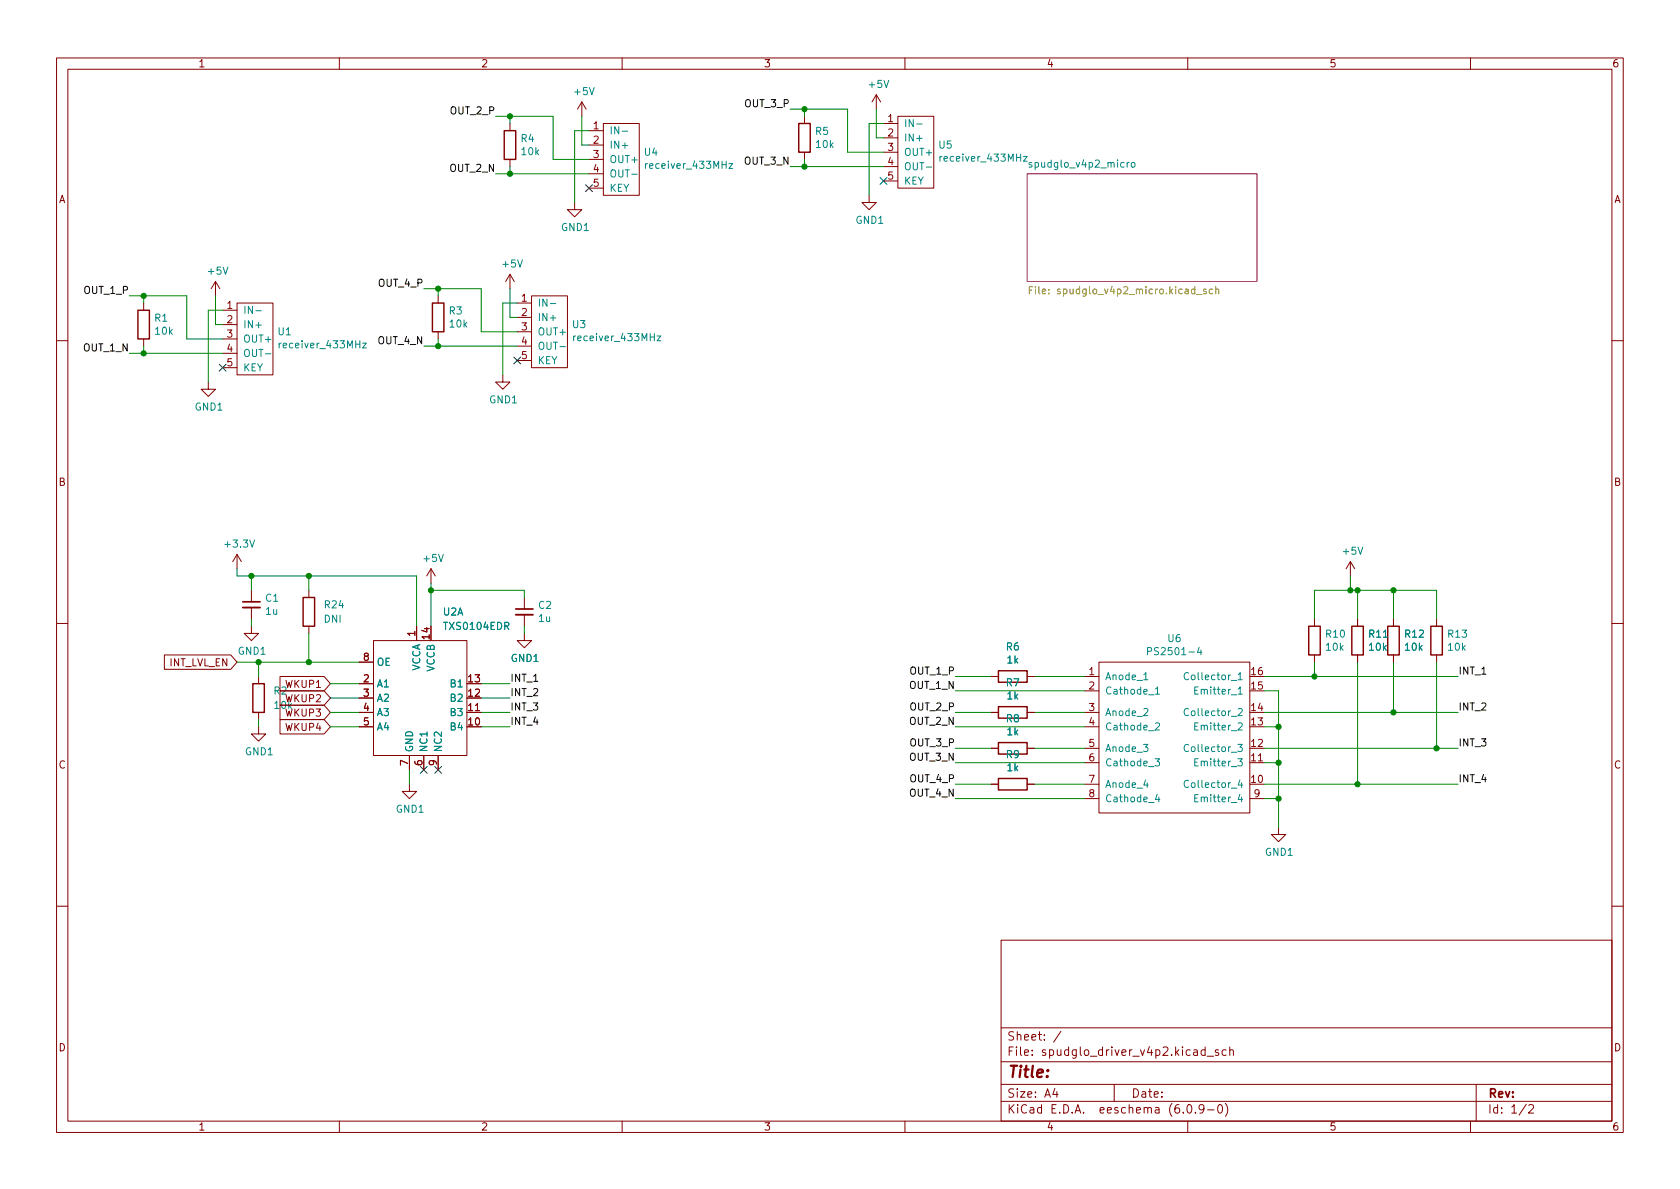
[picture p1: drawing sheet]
<svg xmlns="http://www.w3.org/2000/svg" width="297mm" height="210mm" viewBox="0 0 297 210" stroke-linecap="round" stroke-linejoin="round" font-family="sans-serif">
<g fill="none" stroke="#840000" stroke-width=".18">
<path d="M10 10.2h277v190.1h-277zM12 12.2h273v186.1h-273zM60 10.2v2M102.9 18l-.8 1.3M102.9 18v2.6M102.9 18l.7 1.3M110 10.2v2M154.9 16.8l-.7 1.2M154.9 16.8v2.5M154.9 16.8l.8 1.2M160 10.2v2M210 10.2v2"/>
<path d="M260 10.2v2M90.2 21.8v1.3M90.2 28.2v1.3M101.6 35.8v1.3h1.3l-1.3 1.2-1.3-1.2h1.3M104.1 23.1h2.6M104.1 25.6h2.6M104.1 28.2h2.6M104.1 30.7h2.6M104.1 33.3h2.6M106.7 21.8h6.3v12.7h-6.3zM142.2 20.6v1.2M142.2 26.9v1.3"/>
<path d="M153.7 34.5v1.3h1.2l-1.2 1.3-1.3-1.3h1.3M156.2 21.8h2.5M156.2 24.4h2.5M156.2 26.9h2.5M156.2 29.5h2.5M156.2 32h2.5M158.7 20.6h6.4v12.7h-6.4zM25.4 53.6v1.3M25.4 59.9v1.3M38.1 49.8l-.8 1.2M38.1 49.8v2.5M38.1 49.8l.8 1.2"/>
<path d="M39.4 54.9h2.5M39.4 57.4h2.5M39.4 59.9h2.5M41.9 53.6h6.4v12.7h-6.4zM77.5 52.3v1.3M77.5 58.7v1.2M90.2 48.5v2.5M90.2 48.5l-.8 1.3M90.2 48.5l.7 1.3M91.4 53.6h2.6M91.4 56.1h2.6M91.4 58.7h2.6"/>
<path d="M94 52.3h6.3v12.7h-6.3zM10 60.2h2M36.8 67.6v1.2h1.3l-1.3 1.3-1.2-1.3h1.2M39.4 62.5h2.5M39.4 65h2.5M88.9 66.3v1.3h1.3l-1.3 1.2-1.3-1.2h1.3M91.4 61.2h2.6M91.4 63.7h2.6M285 60.2h2M41.9 98l-.8 1.3M41.9 98v2.6M41.9 98l.8 1.3"/>
<path d="M238.8 99.3l-.8 1.3M238.8 99.3v2.5M238.8 99.3l.7 1.3M10 110.2h2M29.1 115.8h11.7l1.1 1.3-1.1 1.3h-11.7zM44.4 110.7v1.3h1.3l-1.3 1.3-1.2-1.3h1.2M44.4 104.4v2M44.4 107.4v2.1M45.7 119.6v1.3M49.5 119.6h7.8l1.1 1.3-1.1 1.3h-7.8zM54.6 104.4v1.3M54.6 110.7v1.3"/>
<path d="M63.5 117.1h2.5M66 113.3h16.5v20.3h-16.5zM73.7 110.7v2.6M76.2 100.6l-.8 1.2M76.2 100.6v2.5M76.2 100.6l.8 1.2M92.7 112v1.3h1.3l-1.3 1.2-1.3-1.2h1.3M92.7 105.7v2M92.7 108.7v2M175.3 119.6h1.2M181.6 119.6h1.3M191.8 119.6h2.5"/>
<path d="M194.3 117.1h26.7v26.7h-26.7zM232.4 109.5v1.2M232.4 115.8v1.3M240 109.5v1.2M240 115.8v1.3M246.4 109.5v1.2M246.4 115.8v1.3M254 109.5v1.2M254 115.8v1.3M285 110.2h2M45.7 128.5v1.3h1.3l-1.3 1.3-1.3-1.3h1.3M45.7 126v1.2"/>
<path d="M49.5 122.2h7.8l1.1 1.2-1.1 1.3h-7.8zM49.5 124.7h7.8l1.1 1.3-1.1 1.2h-7.8zM49.5 127.2h7.8l1.1 1.3-1.1 1.3h-7.8zM63.5 126h2.5M63.5 120.9h2.5M63.5 123.4h2.5M63.5 128.5h2.5M72.4 138.7v1.2h1.3l-1.3 1.3-1.3-1.3h1.3M72.4 133.6v2.5M74.9 133.6v2.5M77.5 133.6v2.5M82.5 126h2.6"/>
<path d="M175.3 126h1.2M175.3 132.3h1.2M175.3 138.7h1.2M181.6 126h1.3M181.6 132.3h1.3M181.6 138.7h1.3M191.8 126h2.5M191.8 128.5h2.5M191.8 134.9h2.5M191.8 122.2h2.5M191.8 132.3h2.5M191.8 138.7h2.5"/>
<path d="M221 134.9h2.5M191.8 141.2h2.5M221 141.2h2.5M226.1 146.3v1.3h1.2l-1.2 1.2-1.3-1.2h1.3M10 160.2h2M177 166.3h108v32h-108zM285 160.2h2M60 198.3v2M110 198.3v2M160 198.3v2M177 194.8h108M177 191.8h108"/>
<path d="M177 187.8h108M177 181.8h108M186.5 192.5l-.4 1h1M186.9 193v1M187.6 182.4l-1.3 1.9M197 191.8v3M210 198.3v2M210.1 195.4l.1-.1a.81 .81 0 0 1 .6 .7 .81 .81 0 0 1-.3 .8h-.1a.81 .81 0 0 1-.6-.6 .81 .81 0 0 1 .3-.8zM211.4 196.7v.1M212.9 196l-.3 .3-.5-.1-.1-.2 .1-.6 .5-.1 .2 .2a.99 .99 0 0 1-.4 1.3h-.3M213.1 185.7l-.5-.1-.2 .3v.4l.1 .3h.6M213.1 185.1v1.5"/>
<path d="M213.4 186.8h1.2M213.5 196.3h1.1M215.4 185.7l-.3-.1-.2 .2v.3l.5 .1v.4h-.5M215.5 195.4l.1-.1a.81 .81 0 0 1 .6 .7 .81 .81 0 0 1-.3 .8h-.1a.81 .81 0 0 1-.6-.6 .81 .81 0 0 1 .3-.8zM216.6 195.1a1.72 1.72 0 0 1 0 2.3M216.8 185.7l-.4-.1-.3 .3v.4l.1 .3h.6M217.4 185.8l.2-.2 .4 .1 .1 .9M217.4 185.1v1.5M260 198.3v2M261 191.8v6.5M269.9 195.3l-1.3 1.9M270.3 195.5l.6-.2 .2 .2 .1 .3-1 1h1"/>
</g>
<path d="M181.6 30.7h40.6v19.1h-40.6z" fill="#fff" stroke="#fff" stroke-width=".18"/>
<path d="M181.6 30.7h40.6v19.1h-40.6z" fill="none" stroke="#840084" stroke-width=".18"/>
<g fill="none" stroke="#008484" stroke-width=".18">
<path d="M110 23.2h1M111.7 30.8h1M128.9 28.9h.6l-.6 .9h.6M162.1 21.9h.9M163.8 29.5h.9M180.9 27.7h.7l-.7 .8h.7M199.7 28.7l-.4 .3M200.1 28.8l.2-.1 .3 .1 .1 .5-.1 .2-.3 .1-.2-.2zM45.2 54.9h1M97.3 53.7h1M116.2 59.4h.6l-.6 .9h.6M46.9 62.6h1"/>
<path d="M64.1 60.7h.7l-.7 .8h.7M99 61.3h1M202.9 115.2l.6-.1 .1-.2v-.3l-.7-.1v1.3M210.2 119.1a.6 .6 0 0 0-.9 .4 .6 .6 0 0 0 .6 .7l.3-.1M212 114.5l-.3 .9h.8M212.3 114.9v.9M202.2 125.4l.5-.1 .3 .3-.8 1h.8M202.2 120.2h.8M202.5 137.9l-.3 .9h.8M204.2 134.2h.8l-.4 .5 .4 .1v.5l-.2 .1-.6-.1M204.3 121.8l.4-.3v1.2M204.3 127.9l.5-.1 .2 .4-.8 .9h.8"/>
<path d="M204.3 122.7h.7M210.2 138.1a.6 .6 0 0 0-.9 .4 .6 .6 0 0 0 .6 .8l.3-.2M210.2 131.8a.6 .6 0 0 0-.9 .4 .6 .6 0 0 0 .6 .7l.3-.1M210.2 125.4a.6 .6 0 0 0-.9 .4 .6 .6 0 0 0 .6 .8l.3-.2M211.2 134.8h.5M211.2 128.4h.5M211.2 122.1h.5M211.8 134.2h-.6v1.2h.6M211.8 127.8h-.6v1.3h.6M211.8 121.5h-.6v1.2h.6M218.9 120.2h.7M204.6 140.5l-.3 .9h.8"/>
<path d="M204.9 140.9v.9M211.2 141.1h.5M211.8 140.5h-.6v1.3h.6"/>
</g>
<path d="M182 51.3h.4M182.6 50.7h-.6v1.3M211.6 52.1h.9M213.3 51.2l-.3-.1-.2 .2v.2l.5 .1v.3h-.5M214.4 51.2l-.4-.1-.2 .3 .1 .5h.5M215 51.2l.1-.1 .3 .1 .1 .8M215 50.7v1.3" fill="none" stroke="#848400" stroke-width=".18"/>
<g fill="none" stroke="#840000" stroke-width=".25">
<path d="M89.2 23.1h2v5.1h-2zM141.2 21.8h2.1v5.1h-2.1zM24.4 54.9h2v5h-2zM76.5 53.6h2v5.1h-2zM53.6 105.7h2v5h-2zM176.5 118.6h5.1v2h-5.1zM231.4 110.7h2v5.1h-2zM239 110.7h2v5.1h-2zM245.4 110.7h2v5.1h-2zM253 110.7h2v5.1h-2zM44.7 120.9h2v5.1h-2zM176.5 125h5.1v2h-5.1z"/>
<path d="M176.5 131.3h5.1v2h-5.1zM176.5 137.7h5.1v2h-5.1z"/>
</g>
<path d="M42.9 107.4h3.1M91.2 108.7h3" fill="none" stroke="#840000" stroke-width=".33"/>
<path d="M42.9 106.4h3.1M91.2 107.7h3" fill="none" stroke="#840000" stroke-width=".3"/>
<g fill="none" stroke="#008400" stroke-width=".18">
<path d="M139.7 19.3h10.2v7.6h6.3M142.2 19.3v1.3M154.9 19.3v5.1h1.3M87.6 20.6h10.2v7.6h6.3M87.6 30.7h16.5M90.2 20.6v1.2M90.2 29.5v1.2M102.9 20.6v5h1.2M104.1 23.1h-2.5v12.7M139.7 29.5h16.5M142.2 28.2v1.3M156.2 21.8h-2.5v12.7"/>
<path d="M22.9 52.3h10.1v7.6h6.4M25.4 52.3v1.3M38.1 52.3v5.1h1.3M39.4 54.9h-2.6v12.7M74.9 51h10.2v7.7h6.3M77.5 51v1.3M77.5 59.9v1.3M90.2 51v5.1h1.2M91.4 53.6h-2.5v12.7M22.9 62.5h16.5M25.4 61.2v1.3M74.9 61.2h16.5"/>
<path d="M41.9 100.6v1.2h31.8v8.9M41.9 117.1h21.6M44.4 101.8v2.6M44.4 109.5v1.2M45.7 117.1v2.5M54.6 101.8v2.6M54.6 112v5.1M76.2 104.4h16.5v1.3M76.2 103.1v7.6M92.7 110.7v1.3M168.9 119.6h6.4M182.9 119.6h8.9"/>
<path d="M223.5 119.6h34.3M232.4 109.5v-5.1h21.6v5.1M232.4 117.1v2.5M238.8 101.8v2.6M240 104.4v5.1M240 117.1v21.6M246.4 104.4v5.1M246.4 117.1v8.9M254 117.1v15.2M45.7 127.2v1.3M58.4 126h5.1M58.4 128.5h5.1"/>
<path d="M58.4 123.4h5.1M58.4 120.9h5.1M72.4 136.1v2.6M85.1 126h5.1M85.1 128.5h5.1M85.1 123.4h5.1M85.1 120.9h5.1M168.9 138.7h6.4M168.9 132.3h6.4M168.9 126h6.4M168.9 134.9h22.9M168.9 128.5h22.9"/>
<path d="M168.9 122.2h22.9M182.9 138.7h8.9M182.9 132.3h8.9M182.9 126h8.9M223.5 138.7h34.3M223.5 132.3h34.3M223.5 126h34.3M223.5 122.2h2.6v24.1M223.5 134.9h2.6M223.5 128.5h2.6M168.9 141.2h22.9M223.5 141.2h2.6"/>
</g>
<path d="M103.5 32.7l1.2 1.2M104.7 32.7l-1.2 1.2M155.6 31.4l1.2 1.2M156.8 31.4l-1.2 1.2M38.8 64.4l1.2 1.2M40 64.4l-1.2 1.2M90.8 63.1l1.2 1.3M92 63.1l-1.2 1.3M74.3 135.5l1.2 1.2M75.5 135.5l-1.2 1.2M76.9 135.5l1.2 1.2M78.1 135.5l-1.2 1.2" fill="none" stroke="#000084" stroke-width=".18"/>
<g fill="#008400" stroke="#008400" stroke-width=".18">
<circle cx="142.2" cy="29.5" r=".46"/>
<circle cx="142.2" cy="19.3" r=".46"/>
<circle cx="90.2" cy="20.6" r=".46"/>
<circle cx="77.5" cy="51" r=".46"/>
<circle cx="90.2" cy="30.7" r=".46"/>
<circle cx="77.5" cy="61.2" r=".46"/>
<circle cx="25.4" cy="52.3" r=".46"/>
<circle cx="232.4" cy="119.6" r=".46"/>
<circle cx="238.8" cy="104.4" r=".46"/>
<circle cx="240" cy="138.7" r=".46"/>
<circle cx="246.4" cy="126" r=".46"/>
<circle cx="240" cy="104.4" r=".46"/>
<circle cx="246.4" cy="104.4" r=".46"/>
<circle cx="226.1" cy="141.2" r=".46"/>
<circle cx="254" cy="132.3" r=".46"/>
<circle cx="226.1" cy="134.9" r=".46"/>
<circle cx="226.1" cy="128.5" r=".46"/>
<circle cx="44.4" cy="101.8" r=".46"/>
<circle cx="25.4" cy="62.5" r=".46"/>
<circle cx="54.6" cy="101.8" r=".46"/>
<circle cx="45.7" cy="117.1" r=".46"/>
<circle cx="54.6" cy="117.1" r=".46"/>
<circle cx="76.2" cy="104.4" r=".46"/>
</g>
<text font-size="2.8" fill="#840000" x="178" y="190.6">Title:</text>
<g font-size="2.1" fill="#840000">
<text x="178" y="184">Sheet: /</text>
<text x="178" y="186.7">File: spudglo_driver_v4p2.kicad_sch</text>
<text x="178" y="196.9">KiCad E.D.A. eeschema (6.0.9-0)</text>
<text x="178" y="194.1">Size: A4</text>
<text x="200" y="194.1">Date:</text>
<text x="263" y="194.1">Rev:</text>
<text x="263" y="196.9">Id: 1/2</text>
</g>
<g font-size="1.8" fill="#840000">
<text x="35" y="11.9">1</text>
<text x="85" y="11.9">2</text>
<text x="135" y="11.9">3</text>
<text x="185" y="11.9">4</text>
<text x="235" y="11.9">5</text>
<text x="285" y="11.9">6</text>
<text x="104.9" y="22.9">1</text>
<text x="157" y="21.6">1</text>
<text x="104.9" y="25.4">2</text>
<text x="104.9" y="27.9">3</text>
<text x="157" y="24.1">2</text>
<text x="157" y="26.7">3</text>
<text x="157" y="29.2">4</text>
<text x="10.3" y="35.9">A</text>
<text x="104.9" y="30.5">4</text>
<text x="104.9" y="33">5</text>
<text x="157" y="31.7">5</text>
<text x="285.3" y="35.9">A</text>
<text x="92.2" y="53.3">1</text>
<text x="40.1" y="54.6">1</text>
<text x="40.1" y="57.1">2</text>
<text x="40.1" y="59.7">3</text>
<text x="92.2" y="55.9">2</text>
<text x="92.2" y="58.4">3</text>
<text x="40.1" y="62.2">4</text>
<text x="40.1" y="64.8">5</text>
<text x="92.2" y="61">4</text>
<text x="92.2" y="63.5">5</text>
<text x="10.3" y="85.9">B</text>
<text x="285.3" y="85.9">B</text>
<text x="73.4" y="112.5" transform="rotate(-90 73.4 112.5)">1</text>
<text x="75.9" y="113" transform="rotate(-90 75.9 113)">14</text>
<text x="29.9" y="117.8">INT_LVL_EN</text>
<text x="64.3" y="116.8">8</text>
<text x="192.5" y="119.4">1</text>
<text x="221.3" y="119.4">16</text>
<text x="50.6" y="124.2">WKUP2</text>
<text x="50.6" y="121.6">WKUP1</text>
<text x="64.3" y="120.6">2</text>
<text x="64.3" y="123.2">3</text>
<text x="64.3" y="125.7">4</text>
<text x="82.8" y="125.7">11</text>
<text x="82.8" y="123.2">12</text>
<text x="82.8" y="120.6">13</text>
<text x="192.5" y="121.9">2</text>
<text x="192.5" y="125.7">3</text>
<text x="221.3" y="125.7">14</text>
<text x="221.3" y="121.9">15</text>
<text x="50.6" y="126.7">WKUP3</text>
<text x="50.6" y="129.2">WKUP4</text>
<text x="64.3" y="128.3">5</text>
<text x="82.8" y="128.3">10</text>
<text x="192.5" y="128.3">4</text>
<text x="221.3" y="128.3">13</text>
<text x="10.3" y="135.9">C</text>
<text x="72.1" y="135.4" transform="rotate(-90 72.1 135.4)">7</text>
<text x="74.7" y="135.4" transform="rotate(-90 74.7 135.4)">6</text>
<text x="77.2" y="135.4" transform="rotate(-90 77.2 135.4)">9</text>
<text x="192.5" y="132.1">5</text>
<text x="192.5" y="134.6">6</text>
<text x="221.3" y="134.6">11</text>
<text x="221.3" y="132.1">12</text>
<text x="285.3" y="135.9">C</text>
<text x="192.5" y="138.4">7</text>
<text x="192.5" y="141">8</text>
<text x="221.3" y="138.4">10</text>
<text x="221.8" y="141">9</text>
<text x="10.3" y="185.9">D</text>
<text x="285.3" y="185.9">D</text>
<text x="35" y="199.9">1</text>
<text x="85" y="199.9">2</text>
<text x="135" y="199.9">3</text>
<text x="185" y="199.9">4</text>
<text x="235" y="199.9">5</text>
<text x="285" y="199.9">6</text>
</g>
<g font-size="1.8" fill="#008484">
<text x="101.7" y="16.8">+5V</text>
<text x="153.7" y="15.5">+5V</text>
<text x="107.7" y="23.7">IN-</text>
<text x="144.2" y="23.8">R5</text>
<text x="159.8" y="22.5">IN-</text>
<text x="92.1" y="25.1">R4</text>
<text x="92.3" y="27.4">10k</text>
<text x="107.7" y="26.3">IN+</text>
<text x="107.7" y="28.8">OUT+</text>
<text x="114" y="27.5">U4</text>
<text x="114.6" y="29.8">receiver_433MHz</text>
<text x="144.3" y="26.2">10k</text>
<text x="159.8" y="25">IN+</text>
<text x="159.8" y="27.6">OUT+</text>
<text x="166" y="26.3">U5</text>
<text x="166.7" y="28.6">receiver_433MHz</text>
<text x="182.5" y="29.6">spudglo_v4p2_micro</text>
<text x="107.7" y="31.4">OUT-</text>
<text x="107.7" y="33.9">KEY</text>
<text x="159.8" y="30.1">OUT-</text>
<text x="159.8" y="32.6">KEY</text>
<text x="99.3" y="40.8">GND1</text>
<text x="151.3" y="39.6">GND1</text>
<text x="89" y="47.3">+5V</text>
<text x="36.9" y="48.6">+5V</text>
<text x="27.4" y="56.9">R1</text>
<text x="27.5" y="59.2">10k</text>
<text x="42.9" y="55.5">IN-</text>
<text x="42.9" y="58">IN+</text>
<text x="49.2" y="59.3">U1</text>
<text x="79.4" y="55.6">R3</text>
<text x="79.6" y="57.9">10k</text>
<text x="95" y="54.2">IN-</text>
<text x="95" y="56.8">IN+</text>
<text x="95" y="59.3">OUT+</text>
<text x="101.3" y="58">U3</text>
<text x="42.9" y="60.6">OUT+</text>
<text x="42.9" y="63.1">OUT-</text>
<text x="42.9" y="65.7">KEY</text>
<text x="49.8" y="61.6">receiver_433MHz</text>
<text x="95" y="61.8">OUT-</text>
<text x="95" y="64.4">KEY</text>
<text x="101.9" y="60.3">receiver_433MHz</text>
<text x="86.6" y="71.3">GND1</text>
<text x="34.5" y="72.6">GND1</text>
<text x="40" y="96.8">+3.3V</text>
<text x="75" y="99.4">+5V</text>
<text x="237.5" y="98.1">+5V</text>
<text x="47" y="106.4">C1</text>
<text x="57.5" y="107.6">R24</text>
<text x="95.2" y="107.7">C2</text>
<text x="47" y="108.7">1u</text>
<text x="57.3" y="110.1">DNI</text>
<text x="78.3" y="108.8">U2A</text>
<text x="78.7" y="111.4">TXS0104EDR</text>
<text x="95.3" y="110">1u</text>
<text x="206.5" y="113.5">U6</text>
<text x="234.5" y="112.7">R10</text>
<text x="242.1" y="112.7">R11</text>
<text x="248.5" y="112.7">R12</text>
<text x="256.1" y="112.7">R13</text>
<text x="42.1" y="115.8">GND1</text>
<text x="66.5" y="117.7">OE</text>
<text x="74.3" y="118.8" transform="rotate(-90 74.3 118.8)">VCCA</text>
<text x="76.8" y="118.8" transform="rotate(-90 76.8 118.8)">VCCB</text>
<text x="90.4" y="117">GND1</text>
<text x="177.9" y="115">R6</text>
<text x="178.1" y="117.3">1k</text>
<text x="203.7" y="115.8">PS2501-4</text>
<text x="234.5" y="115.1">10k</text>
<text x="242.1" y="115.1">10k</text>
<text x="248.5" y="115.1">10k</text>
<text x="256.1" y="115.1">10k</text>
<text x="48.4" y="122.8">R2</text>
<text x="48.6" y="125.3">10k</text>
<text x="66.5" y="121.5">A1</text>
<text x="66.5" y="124.1">A2</text>
<text x="79.8" y="124.1">B2</text>
<text x="79.8" y="121.5">B1</text>
<text x="177.9" y="121.4">R7</text>
<text x="178.1" y="123.7">1k</text>
<text x="195.3" y="120.3">Anode_1</text>
<text x="195.3" y="122.8">Cathode_1</text>
<text x="210.3" y="120.3">Collector_1</text>
<text x="211.9" y="122.8">Emitter_1</text>
<text x="66.5" y="126.6">A3</text>
<text x="66.5" y="129.2">A4</text>
<text x="79.8" y="129.2">B4</text>
<text x="79.8" y="126.6">B3</text>
<text x="177.9" y="127.7">R8</text>
<text x="178.1" y="130">1k</text>
<text x="195.3" y="126.6">Anode_2</text>
<text x="195.3" y="129.2">Cathode_2</text>
<text x="210.3" y="126.6">Collector_2</text>
<text x="211.9" y="129.2">Emitter_2</text>
<text x="43.4" y="133.5">GND1</text>
<text x="73" y="133.1" transform="rotate(-90 73 133.1)">GND</text>
<text x="75.6" y="133.1" transform="rotate(-90 75.6 133.1)">NC1</text>
<text x="78.1" y="133.1" transform="rotate(-90 78.1 133.1)">NC2</text>
<text x="177.9" y="134.1">R9</text>
<text x="178.1" y="136.4">1k</text>
<text x="195.3" y="133">Anode_3</text>
<text x="195.3" y="135.5">Cathode_3</text>
<text x="210.3" y="133">Collector_3</text>
<text x="211.9" y="135.5">Emitter_3</text>
<text x="70.1" y="143.7">GND1</text>
<text x="195.3" y="139.3">Anode_4</text>
<text x="195.3" y="141.9">Cathode_4</text>
<text x="210.3" y="139.3">Collector_4</text>
<text x="211.9" y="141.9">Emitter_4</text>
<text x="223.7" y="151.3">GND1</text>
</g>
<g font-size="1.8">
<text x="79.8" y="20.2">OUT_2_P</text>
<text x="131.8" y="18.9">OUT_3_P</text>
<text x="131.7" y="29.1">OUT_3_N</text>
<text x="79.7" y="30.4">OUT_2_N</text>
<text x="15" y="52">OUT_1_P</text>
<text x="67.1" y="50.7">OUT_4_P</text>
<text x="14.9" y="62.1">OUT_1_N</text>
<text x="67" y="60.9">OUT_4_N</text>
<text x="161" y="119.3">OUT_1_P</text>
<text x="257.8" y="119.3">INT_1</text>
<text x="90.2" y="123.1">INT_2</text>
<text x="90.2" y="120.5">INT_1</text>
<text x="90.2" y="125.6">INT_3</text>
<text x="160.9" y="121.8">OUT_1_N</text>
<text x="161" y="125.6">OUT_2_P</text>
<text x="257.8" y="125.6">INT_2</text>
<text x="90.2" y="128.2">INT_4</text>
<text x="160.9" y="128.2">OUT_2_N</text>
<text x="161" y="132">OUT_3_P</text>
<text x="257.8" y="132">INT_3</text>
<text x="160.9" y="134.5">OUT_3_N</text>
<text x="160.9" y="140.9">OUT_4_N</text>
<text x="161" y="138.3">OUT_4_P</text>
<text x="257.8" y="138.3">INT_4</text>
</g>
<text font-size="1.8" fill="#848400" x="183.3" y="52">File: spudglo_v4p2_micro.kicad_sch</text>
</svg>
